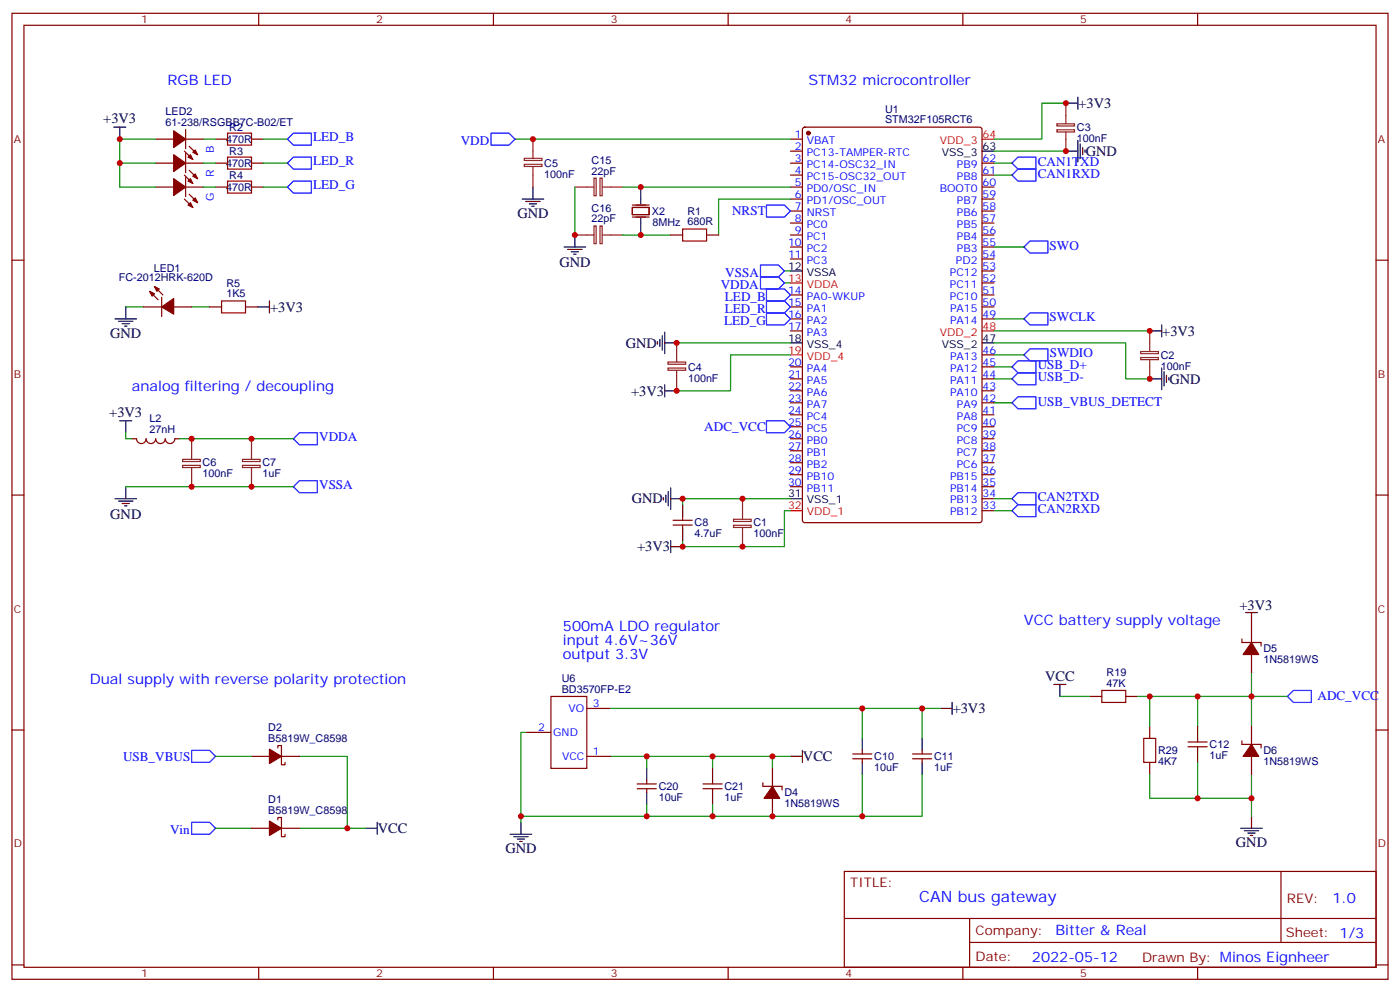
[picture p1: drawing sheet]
<svg xmlns="http://www.w3.org/2000/svg" width="412mm" height="292mm" viewBox="0 0 412 292" stroke-linecap="round" stroke-linejoin="round" font-family="sans-serif">
<g fill="none" stroke="#870000" stroke-width=".35">
<path d="M3.5 3.9h405.4v284.4h-405.4zM7.1 7.4h398.2v277.3h-398.2zM76.2 3.9v3.5M145.3 3.9v3.5M214.5 3.9v3.5M283.6 3.9v3.5M352.8 3.9v3.5M54.7 38.1v5.7M236.6 37.6l.5-.2h51.5l.6 .5 .1 115.2-.5 .7h-51.7l-.7-.4v-115.3zM45.9 48h5.3M45.9 55.1h5.3M45.9 41h5.3"/>
<path d="M54.3 51.5l2.5 2.5M54.3 58.6l2.5 2.5M54.3 44.5l2.5 2.5M54.7 48h5.3M54.7 45.2v5.6M54.7 52.2v5.7M54.7 55.1h5.3M54.7 41h5.3M55.7 50.1l2.5 2.5M55.7 57.2l2.5 2.5M55.7 43.1l2.5 2.4M63.5 48h3.5"/>
<path d="M63.5 55.1h3.5M63.5 41h3.5M74.1 48h3.5M74.1 55.1h3.5M74.1 41h3.5M232.8 48h3.6M232.8 55.1h3.6M232.8 41h3.6M232.8 44.5h3.6M232.8 51.5h3.6M232.8 58.6h3.6M289.3 48h3.5"/>
<path d="M289.3 55.1h3.5M289.3 51.5h3.5M289.3 58.6h3.5M3.5 76.6h3.6M186.3 61.1h4.9v2.1h-4.9zM186.3 60.4h4.9M186.3 63.9h4.9M197.6 69.2h3.5M208.1 69.2h3.6M232.8 62.1h3.6M232.8 65.7h3.6M232.8 69.2h3.6"/>
<path d="M232.8 72.7h3.6M232.8 76.2h3.6M289.3 62.1h3.5M289.3 65.7h3.5M289.3 69.2h3.5M289.3 72.7h3.5M289.3 76.2h3.5M289.3 79.8h3.5M405.3 76.6h3.6M42.3 90.3h5.3M44.1 85.8l2.5 2.4M45.5 84.3l2.5 2.5"/>
<path d="M47.6 87.5v5.7M51.2 90.3h5.2M61.7 90.3h3.6M72.3 90.3h3.5M232.8 90.3h3.6M232.8 86.8h3.6M232.8 93.9h3.6M232.8 97.4h3.6M289.3 90.3h3.5M289.3 86.8h3.5M289.3 93.9h3.5M289.3 83.3h3.5"/>
<path d="M232.8 108h3.6M232.8 111.5h3.6M232.8 115h3.6M232.8 118.6h3.6M289.3 108h3.5M289.3 111.5h3.5M289.3 115h3.5M289.3 118.6h3.5M289.3 104.5h3.5M38.8 129.2l1.4-.1a1.41 1.41 0 0 0 1.4 1.5 1.41 1.41 0 0 0 1.4-1.5 1.41 1.41 0 0 0 1.4 1.5 1.41 1.41 0 0 0 1.5-1.5 1.41 1.41 0 0 0 1.4 1.5 1.41 1.41 0 0 0 1.4-1.5 1.41 1.41 0 0 0 1.4 1.5 1.41 1.41 0 0 0 1.4-1.4h1.4M232.8 122.1h3.6M232.8 125.6h3.6"/>
<path d="M232.8 129.2h3.6M232.8 132.7h3.6M232.8 136.2h3.6M232.8 139.7h3.6M289.3 122.1h3.5M289.3 125.6h3.5M289.3 129.2h3.5M289.3 132.7h3.5M289.3 136.2h3.5M289.3 139.7h3.5M3.5 145.7h3.6M198.3 154.6h5.6"/>
<path d="M198.3 153.1h5.6M201.1 152.1v1M201.1 154.6v1M232.8 143.3h3.6M289.3 143.3h3.5M289.3 150.3h3.5M289.3 146.8h3.5M405.3 145.7h3.6M365.8 188.1v1h5.7v1.1M368.7 183.8v5.3M368.7 192.7v5.2M3.5 214.9h3.6"/>
<path d="M155.2 215.6h7.1M162.3 205h10.6v21.2h-10.6zM172.9 208.5h7M321 205h3.6M331.6 205h3.5M338.7 213.8v3.5M350 219.8h5.6M350 218.4h5.6M352.8 217.3v1.1M352.8 219.8v1.1M365.8 218.1v1h5.7v1.1M368.7 213.8v5.3"/>
<path d="M405.3 214.9h3.6M74.1 222.6h5.3M81.8 220.2v-.7h1.1v5.6h1.1v-.7M82.9 222.6h5.3M172.9 222.6h7M187.7 232.2h5.6M187.7 230.8h5.6M190.5 229.7v1.1M190.5 232.2v1M207.1 232.2h5.6M207.1 230.8h5.6M209.9 229.7v1.1"/>
<path d="M209.9 232.2v1M224.7 230.4v1.1h5.7v1M227.5 226.2v5.3M227.5 235v5.3M251.2 223.3h5.6M251.2 221.9h5.6M254 220.9v1M254 223.3v1.1M268.8 223.3h5.7M268.8 221.9h5.7M271.6 220.9v1M271.6 223.3v1.1"/>
<path d="M338.7 224.4v3.5M368.7 222.6v5.3M74.1 243.8h5.3M81.8 241.3v-.7h1.1v5.7h1.1v-.7M82.9 243.8h5.3M248.7 256.5h156.6v28.2h-156.6zM377.3 256.5v20.9M248.7 270.4h156.5M285.6 277.4h119.6M285.6 270.4v14.1M3.5 284h3.6M76.2 284.7v3.6"/>
<path d="M145.3 284.7v3.6M214.5 284.7v3.6M283.6 284.7v3.6M352.8 284.7v3.6M405.3 284h3.6"/>
</g>
<g fill="none" stroke="#008700" stroke-width=".35">
<path d="M314 30.4h-7.1v10.6h-14.1M45.9 48h-10.6v7.1h10.6M45.9 41h-10.6v7M60 41h3.5M60 48h3.5M60 55.1h3.5M77.6 41h7.1M77.6 48h7.1M77.6 55.1h7.1M151.7 41h81.1M169.3 55.1v14.1M183.4 55.1h49.4"/>
<path d="M232.8 58.6h-21.1v10.6M292.8 44.5h21.2M292.8 48h5.3M292.8 51.5h5.3M183.4 69.2h14.2M231.1 79.8h1.7M292.8 72.7h8.8M37 90.3h5.3M56.4 90.3h5.3M231.1 83.3h1.7M292.8 97.4h45.9M292.8 93.9h8.8"/>
<path d="M199.3 100.9h33.5M232.8 104.5h-17.6v10.5h-15.9M292.8 100.9h38.8v10.6h7.1M292.8 108h5.3M292.8 111.5h5.3M292.8 104.5h8.8M292.8 118.6h5.3M37 127.4v1.8h1.8M52.9 129.2h33.5M37 143.3h49.4M232.8 146.8h-31.7v1.8M232.8 150.3h-1.7v10.6h-30v-1.8"/>
<path d="M292.8 146.8h5.3M292.8 150.3h5.3M368.7 197.9v15.9M155.2 215.6h-1.7v26.4M179.9 208.5h97M254 208.5v8.8M271.6 208.5v8.8M312.2 205h8.8M335.1 205h3.6v8.8M338.7 205h40.5M352.8 205v8.8M63.5 222.6h10.6"/>
<path d="M88.2 222.6h14.1v21.2M179.9 222.6h52.9M190.5 222.6v3.6M190.5 236.7v3.6M209.9 222.6v3.6M209.9 236.7v3.6M227.5 222.6v3.6M254 227.9v12.4M271.6 227.9v12.4h-118.1M338.7 227.9v7.1h30v5.3M352.8 224.4v10.6M368.7 227.9v7.1"/>
<path d="M63.5 243.8h10.6M88.2 243.8h19.4"/>
</g>
<g fill="none" stroke="#000" stroke-width=".35">
<path d="M33.5 37.4h3.5M35.3 37.4v3.6M314 30.4h3.5M317.5 28.6v3.5M153.8 58.6h6.4M154.9 59.3h4.2M157 55.1v3.5M188.7 55.1v4.9M289.3 44.5h3.5M314 44.5h3.5M317.5 41.3v6.4M318.2 42.4v4.2"/>
<path d="M318.9 43.4v2.1M319.6 44.1v.7M155.9 60h2.1M156.6 60.7h.7M166.2 72.7h6.3M167.2 73.4h4.2M168.3 74.1h2.1M169 74.8h.7M169.3 69.2v3.5M188.7 64.2v5M232.8 79.8h3.6M33.9 93.9h6.3"/>
<path d="M34.9 94.6h4.3M36 95.3h2.1M36.7 96h.7M37 90.3v3.6M75.8 90.3h3.6M79.4 88.6v3.5M194.4 99.9v2.1M195.1 98.8v4.2M195.8 97.8v6.3M338.7 97.4h3.5M342.2 95.6v3.6M193.7 100.6v.7"/>
<path d="M195.8 100.9h3.5M195.8 113.3v3.5M195.8 115h3.5M232.8 100.9h3.6M289.3 100.9h3.5M338.7 111.5h3.5M342.2 108.3v6.4M342.9 109.4v4.2M343.6 110.5v2.1M344.3 111.2v.7M35.3 123.9h3.5M37 123.9v3.5"/>
<path d="M33.9 146.8h6.3M34.9 147.5h4.3M36 148.2h2.1M36.7 148.9h.7M37 143.3v3.5M195.4 146.4v.7M196.1 145.7v2.1M196.8 144.7v4.2M197.6 146.8h3.5M197.6 143.6v6.4M197.6 159.1v3.6M201.1 148.6v3.5"/>
<path d="M201.1 155.6v3.5M232.8 146.8h3.6M197.6 160.9h3.5M366.9 180.3h3.5M368.7 180.3v3.5M254 217.3v3.6M271.6 217.3v3.6M276.9 208.5h3.6M280.5 206.8v3.5M310.4 201.5h3.6M312.2 201.5v3.5M352.8 213.8v3.5"/>
<path d="M190.5 226.2v3.5M190.5 233.2v3.5M209.9 226.2v3.5M209.9 233.2v3.5M232.8 222.6h3.6M236.4 220.9v3.5M254 224.4v3.5M271.6 224.4v3.5M352.8 220.9v3.5M107.6 243.8h3.5M111.1 242v3.6M150.3 245.6h6.3"/>
<path d="M151.3 246.3h4.3M152.4 247h2.1M153.1 247.7h.7M153.5 242v3.6M365.5 243.8h6.3M366.5 244.5h4.3M367.6 245.2h2.1M368.3 245.9h.7M368.7 240.3v3.5"/>
</g>
<path d="M67 39.2h7.1v3.5h-7.1zM67 46.2h7.1v3.6h-7.1zM67 53.3h7.1v3.5h-7.1zM201.1 67.4h7v3.5h-7zM65.3 88.6h7v3.5h-7zM324.6 203.2h7v3.6h-7zM336.9 217.3h3.5v7.1h-3.5z" fill="none" stroke="#a10000" stroke-width=".35"/>
<g fill="#870000" stroke="#870000" stroke-width=".35">
<path d="M57.5 51.2l.7 1.4-1.4-.7z"/>
<path d="M55.4 53.3l.7-.7 .7 1.4z"/>
<path d="M51.2 45.5l3.5 2.5-3.5 2.5z"/>
<path d="M56.8 58.9l.7-.7 .7 1.5z"/>
<path d="M55.4 60.4l.7-.7 .7 1.4z"/>
<path d="M51.2 52.6l3.5 2.5-3.5 2.4z"/>
<path d="M56.8 44.8l.7-.7 .7 1.4z"/>
<path d="M56.1 45.5l.7 1.5-1.4-.8z"/>
<path d="M51.2 38.5l3.5 2.5-3.5 2.4z"/>
<path d="M44.1 85.8l1.4 .7-.7 .7z"/>
<path d="M45.5 84.3l1.4 .8-.7 .7z"/>
<path d="M47.6 90.3l3.6-2.4v4.6z"/>
<path d="M79.4 220.5l3.5 2.1-3.5 2.2z"/>
<path d="M79.4 241.7l3.5 2.1-3.5 2.1z"/>
<path d="M227.5 231.5l2.2 3.5h-4.6z"/>
<path d="M368.7 189.1l2.1 3.6h-4.6z"/>
<path d="M368.7 219.1l2.1 3.5h-4.6z"/>
<circle cx="238.1" cy="39.2" r=".53"/>
</g>
<g fill="none" stroke="#00f" stroke-width=".35">
<path d="M144.6 39.2h5.3l1.8 1.8-1.8 1.7h-5.3zM84.7 48l1.7-1.8h5.3v3.6h-5.3zM84.7 55.1l1.7-1.8h5.3v3.5h-5.3zM84.7 41l1.7-1.8h5.3v3.5h-5.3zM298.1 48l1.8-1.8h5.3v3.6h-5.3zM298.1 51.5l1.8-1.7h5.3v3.5h-5.3zM224 78h5.3l1.8 1.8-1.8 1.7h-5.3zM225.8 60.4h5.3l1.7 1.7-1.7 1.8h-5.3zM301.6 72.7l1.8-1.8h5.3v3.6h-5.3zM224 81.5h5.3l1.8 1.8-1.8 1.8h-5.3zM225.8 92.1h5.3l1.7 1.8-1.7 1.7h-5.3zM225.8 88.6h5.3l1.7 1.7-1.7 1.8h-5.3z"/>
<path d="M225.8 85.1h5.3l1.7 1.7-1.7 1.8h-5.3zM303.4 92.1h5.3v3.5h-5.3l-1.8-1.7zM298.1 111.5l1.8-1.8h5.3v3.6h-5.3zM298.1 108l1.8-1.8h5.3v3.5h-5.3zM298.1 118.6l1.8-1.8h5.3v3.5h-5.3zM301.6 104.5l1.8-1.8h5.3v3.5h-5.3zM86.4 129.2l1.8-1.8h5.3v3.5h-5.3zM225.8 123.9h5.3l1.7 1.7-1.7 1.8h-5.3zM86.4 143.3l1.8-1.8h5.3v3.5h-5.3zM298.1 150.3l1.8-1.7h5.3v3.5h-5.3zM298.1 146.8l1.8-1.8h5.3v3.6h-5.3zM379.2 205l1.8-1.8h5.3v3.6h-5.3z"/>
<path d="M56.4 220.9h5.3l1.8 1.7-1.8 1.8h-5.3zM56.4 242h5.3l1.8 1.8-1.8 1.8h-5.3z"/>
</g>
<path d="M289.3 41h3.5M232.8 83.3h3.6M289.3 97.4h3.5M232.8 104.5h3.6M232.8 150.3h3.6" fill="none" stroke="#f00" stroke-width=".35"/>
<g fill="none" stroke="#8c2424" stroke-width=".35">
<path d="M311.3 36.4h5.2v.7h-5.2zM311.3 38.2h5.2v.6h-5.2zM314 30.4v6M314 38.8v5.7M154.4 48.4h5.2v.6h-5.2zM154.4 46.6h5.2v.6h-5.2zM157 41v5.6M157 49.1v6M169.3 55.1h5.7M175 52.4h.6v5.2h-.6zM176.7 52.4h.7v5.2h-.7zM177.4 55.1h6"/>
<path d="M169.3 69.2h5.7M175 66.5h.6v5.2h-.6zM176.7 66.5h.7v5.2h-.7zM177.4 69.2h6M338.7 97.4v6M196.8 108.3h5.2v.7h-5.2zM196.8 106.6h5.2v.6h-5.2zM199.3 100.9v5.7M199.3 109v6M336 103.5h5.2v.6h-5.2zM336 105.2h5.2v.7h-5.2zM338.7 105.9v5.6"/>
<path d="M53.8 135.2h5.2v.7h-5.2zM53.8 137h5.2v.6h-5.2zM56.4 129.2v5.9M56.4 137.6v5.7M71.4 135.2h5.2v.7h-5.2zM71.4 137h5.2v.6h-5.2zM74.1 129.2v5.9M74.1 137.6v5.7M216.1 152.9h5.2v.6h-5.2zM216.1 154.6h5.2v.7h-5.2zM218.7 146.8v6M218.7 155.3v5.6"/>
</g>
<g fill="#c00">
<circle cx="35.3" cy="48" r=".88"/>
<circle cx="157" cy="41" r=".88"/>
<circle cx="188.7" cy="55.1" r=".88"/>
<circle cx="188.7" cy="69.2" r=".88"/>
<circle cx="169.3" cy="69.2" r=".88"/>
<circle cx="201.1" cy="146.8" r=".88"/>
<circle cx="201.1" cy="160.9" r=".88"/>
<circle cx="218.7" cy="160.9" r=".88"/>
<circle cx="218.7" cy="146.8" r=".88"/>
<circle cx="314" cy="44.5" r=".88"/>
<circle cx="314" cy="30.4" r=".88"/>
<circle cx="338.7" cy="97.4" r=".88"/>
<circle cx="338.7" cy="111.5" r=".88"/>
<circle cx="199.3" cy="100.9" r=".88"/>
<circle cx="199.3" cy="115" r=".88"/>
<circle cx="102.3" cy="243.8" r=".88"/>
<circle cx="74.1" cy="143.3" r=".88"/>
<circle cx="56.4" cy="143.3" r=".88"/>
<circle cx="74.1" cy="129.2" r=".88"/>
<circle cx="56.4" cy="129.2" r=".88"/>
<circle cx="368.7" cy="235" r=".88"/>
<circle cx="352.8" cy="235" r=".88"/>
<circle cx="338.7" cy="205" r=".88"/>
<circle cx="368.7" cy="205" r=".88"/>
<circle cx="352.8" cy="205" r=".88"/>
<circle cx="153.5" cy="240.3" r=".88"/>
<circle cx="271.6" cy="208.5" r=".88"/>
<circle cx="227.5" cy="222.6" r=".88"/>
<circle cx="190.5" cy="240.3" r=".88"/>
<circle cx="190.5" cy="222.6" r=".88"/>
<circle cx="209.9" cy="222.6" r=".88"/>
<circle cx="209.9" cy="240.3" r=".88"/>
<circle cx="254" cy="208.5" r=".88"/>
<circle cx="254" cy="240.3" r=".88"/>
<circle cx="227.5" cy="240.3" r=".88"/>
<circle cx="35.3" cy="41" r=".88"/>
</g>
<text font-size="4.6" fill="#00f" x="270.8" y="265.5">CAN bus gateway</text>
<g font-size="4.2" fill="#00f">
<text x="49.4" y="25.1">RGB LED</text>
<text x="238.1" y="25.1">STM32 microcontroller</text>
<text x="38.8" y="115">analog filtering / decoupling</text>
<text x="165.8" y="185.6">500mA LDO regulator</text>
<text x="301.6" y="183.8">VCC battery supply voltage</text>
<text x="165.8" y="189.8">input 4.6V~36V</text>
<text x="165.8" y="194.1">output 3.3V</text>
<text x="26.5" y="201.5">Dual supply with reverse polarity protection</text>
<text x="392.5" y="265.8">1.0</text>
<text x="310.9" y="275.3">Bitter &amp; Real</text>
<text x="304" y="283.1">2022-05-12</text>
</g>
<g font-size="4.2">
<text x="317.7" y="31.8">+3V3</text>
<text x="30.4" y="36.3">+3V3</text>
<text x="319.8" y="45.9">GND</text>
<text x="152.4" y="64.2">GND</text>
<text x="164.8" y="78.7">GND</text>
<text x="79.6" y="91.7">+3V3</text>
<text x="32.5" y="99.5">GND</text>
<text x="342.4" y="98.8">+3V3</text>
<text x="184.4" y="102.3">GND</text>
<text x="344.5" y="112.9">GND</text>
<text x="185.9" y="116.5">+3V3</text>
<text x="32.2" y="122.7">+3V3</text>
<text x="186.1" y="148.2">GND</text>
<text x="32.5" y="152.9">GND</text>
<text x="187.7" y="162.3">+3V3</text>
<text x="365.1" y="179.6">+3V3</text>
<text x="307.9" y="200.3">VCC</text>
<text x="280.6" y="209.9">+3V3</text>
<text x="236.5" y="224">VCC</text>
<text x="111.3" y="245.2">VCC</text>
<text x="148.9" y="251.2">GND</text>
<text x="364.1" y="249.4">GND</text>
</g>
<g font-size="3.9" fill="#00f">
<text x="92.3" y="41.6">LED_B</text>
<text x="135.7" y="42.7">VDD</text>
<text x="92.3" y="48.7">LED_R</text>
<text x="305.7" y="52.3">CAN1RXD</text>
<text x="305.7" y="48.7">CAN1TXD</text>
<text x="92.3" y="55.7">LED_G</text>
<text x="215.6" y="63.4">NRST</text>
<text x="309.2" y="73.4">SWO</text>
<text x="213.6" y="81.5">VSSA</text>
<text x="212.3" y="85.1">VDDA</text>
<text x="213.5" y="88.7">LED_B</text>
<text x="213.3" y="95.8">LED_G</text>
<text x="213.5" y="92.3">LED_R</text>
<text x="309.2" y="94.6">SWCLK</text>
<text x="309.2" y="105.2">SWDIO</text>
<text x="305.7" y="112.2">USB_D-</text>
<text x="305.7" y="108.7">USB_D+</text>
<text x="305.7" y="119.4">USB_VBUS_DETECT</text>
<text x="94" y="129.9">VDDA</text>
<text x="207.5" y="126.9">ADC_VCC</text>
<text x="94" y="144">VSSA</text>
<text x="305.7" y="147.5">CAN2TXD</text>
<text x="305.7" y="151">CAN2RXD</text>
<text x="388.1" y="206.2">ADC_VCC</text>
<text x="36.2" y="223.9">USB_VBUS</text>
<text x="50.1" y="245.6">Vin</text>
</g>
<g font-size="3.9" fill="#800">
<text x="250.5" y="261.1">TITLE:</text>
<text x="379.1" y="265.8">REV:</text>
<text x="287.4" y="275.3">Company:</text>
<text x="378.7" y="275.9">Sheet: 1/3</text>
<text x="287.4" y="283">Date:</text>
<text x="336.4" y="283.1">Drawn By: Minos Eignheer</text>
</g>
<g font-size="3.2" fill="#800">
<text x="41.6" y="6.9">1</text>
<text x="110.8" y="6.9">2</text>
<text x="179.9" y="6.9">3</text>
<text x="249.1" y="6.9">4</text>
<text x="318.2" y="6.9">5</text>
<text x="4.1" y="42">A</text>
<text x="405.9" y="42">A</text>
<text x="4.1" y="111.2">B</text>
<text x="405.9" y="111.2">B</text>
<text x="4.1" y="180.3">C</text>
<text x="405.9" y="180.3">C</text>
<text x="4.1" y="249.4">D</text>
<text x="405.9" y="249.4">D</text>
<text x="41.6" y="287.7">1</text>
<text x="110.8" y="287.7">2</text>
<text x="179.9" y="287.7">3</text>
<text x="249.1" y="287.7">4</text>
<text x="318.2" y="287.7">5</text>
</g>
<g font-size="3.2" fill="#000080">
<text x="48.8" y="33.9">LED2</text>
<text x="260.7" y="33.2">U1</text>
<text x="48.8" y="37.1">61-238/RSGBB7C-B02/ET</text>
<text x="67.5" y="38.6">R2</text>
<text x="260.7" y="36.3">STM32F105RCT6</text>
<text x="317.2" y="41.7">100nF</text>
<text x="317.2" y="38.5">C3</text>
<text x="66.6" y="42.1">470R</text>
<text x="67.5" y="45.6">R3</text>
<text x="66.6" y="49.2">470R</text>
<text x="67.5" y="52.7">R4</text>
<text x="160.3" y="52.4">100nF</text>
<text x="160.3" y="49.2">C5</text>
<text x="174.3" y="51.4">22pF</text>
<text x="174.3" y="48.2">C15</text>
<text x="66.6" y="56.2">470R</text>
<text x="174.3" y="65.5">22pF</text>
<text x="174.3" y="62.3">C16</text>
<text x="192.1" y="63.3">X2</text>
<text x="202.5" y="63.2">R1</text>
<text x="192.2" y="66.4">8MHz 680R</text>
<text x="35" y="82.7">FC-2012HRK-620D</text>
<text x="45.3" y="80.1">LED1</text>
<text x="66.7" y="87.5">1K5</text>
<text x="66.7" y="84.3">R5</text>
<text x="341.9" y="105.6">C2</text>
<text x="202.7" y="112.3">100nF</text>
<text x="202.7" y="109.1">C4</text>
<text x="341.9" y="108.8">100nF</text>
<text x="44" y="124.2">L2</text>
<text x="44" y="127.4">27nH</text>
<text x="59.7" y="137.3">C6</text>
<text x="77.3" y="137.3">C7</text>
<text x="59.7" y="140.5">100nF</text>
<text x="77.3" y="140.5">1uF</text>
<text x="204.6" y="154.9">C8</text>
<text x="222" y="154.9">C1</text>
<text x="204.6" y="158.2">4.7uF</text>
<text x="222" y="158.2">100nF</text>
<text x="372.2" y="195.2">1N5819WS</text>
<text x="372.2" y="192">D5</text>
<text x="165.5" y="203.9">BD3570FP-E2</text>
<text x="165.5" y="200.8">U6</text>
<text x="326" y="202.2">47K</text>
<text x="326" y="199">R19</text>
<text x="79" y="215.2">D2</text>
<text x="79" y="218.4">B5819W_C8598</text>
<text x="341.1" y="222">R29</text>
<text x="356.3" y="220.3">C12</text>
<text x="257.5" y="226.9">10uF</text>
<text x="257.5" y="223.8">C10</text>
<text x="275.2" y="227">1uF</text>
<text x="275.2" y="223.8">C11</text>
<text x="341.1" y="225.2">4K7</text>
<text x="356.3" y="223.4">1uF</text>
<text x="372.2" y="225.2">1N5819WS</text>
<text x="372.2" y="222">D6</text>
<text x="194" y="232.6">C20</text>
<text x="213.4" y="232.6">C21</text>
<text x="79" y="239.6">B5819W_C8598</text>
<text x="79" y="236.3">D1</text>
<text x="194" y="235.8">10uF</text>
<text x="213.4" y="235.8">1uF</text>
<text x="231.1" y="237.5">1N5819WS</text>
<text x="231.1" y="234.4">D4</text>
</g>
<g font-size="3.2" fill="#00f">
<text x="234.2" y="40.6">1</text>
<text x="63" y="44.9" transform="rotate(-90 63 44.9)">B</text>
<text x="234.2" y="44.1">2</text>
<text x="234.2" y="47.7">3</text>
<text x="237.7" y="42.4">VBAT</text>
<text x="237.7" y="45.9">PC13-TAMPER-RTC</text>
<text x="289.5" y="47.7">62</text>
<text x="63" y="52" transform="rotate(-90 63 52)">R</text>
<text x="234.2" y="51.2">4</text>
<text x="237.7" y="49.4">PC14-OSC32_IN</text>
<text x="237.7" y="53">PC15-OSC32_OUT</text>
<text x="281.9" y="53">PB8</text>
<text x="281.9" y="49.4">PB9</text>
<text x="289.5" y="51.2">61</text>
<text x="63" y="59.2" transform="rotate(-90 63 59.2)">G</text>
<text x="234.2" y="54.7">5</text>
<text x="234.2" y="58.2">6</text>
<text x="237.7" y="56.5">PD0/OSC_IN</text>
<text x="276.8" y="56.5">BOOT0</text>
<text x="289.5" y="58.2">59</text>
<text x="289.5" y="54.7">60</text>
<text x="234.2" y="61.8">7</text>
<text x="234.2" y="65.3">8</text>
<text x="237.7" y="60">PD1/OSC_OUT</text>
<text x="237.7" y="63.5">NRST</text>
<text x="281.9" y="63.5">PB6</text>
<text x="281.9" y="60">PB7</text>
<text x="289.5" y="65.3">57</text>
<text x="289.5" y="61.8">58</text>
<text x="234.2" y="68.8">9</text>
<text x="237.7" y="67.1">PC0</text>
<text x="237.7" y="70.6">PC1</text>
<text x="281.9" y="70.6">PB4</text>
<text x="281.9" y="67.1">PB5</text>
<text x="289.5" y="68.8">56</text>
<text x="232.2" y="72.4">10</text>
<text x="232.2" y="75.9">11</text>
<text x="237.7" y="74.1">PC2</text>
<text x="237.7" y="77.6">PC3</text>
<text x="281.6" y="77.6">PD2</text>
<text x="281.9" y="74.1">PB3</text>
<text x="289.5" y="75.9">54</text>
<text x="289.5" y="72.4">55</text>
<text x="279.8" y="81.2">PC12</text>
<text x="289.5" y="82.9">52</text>
<text x="289.5" y="79.4">53</text>
<text x="232.2" y="86.5">14</text>
<text x="232.2" y="90">15</text>
<text x="237.7" y="88.2">PA0-WKUP</text>
<text x="279.8" y="88.2">PC10</text>
<text x="279.8" y="84.7">PC11</text>
<text x="289.5" y="90">50</text>
<text x="289.5" y="86.5">51</text>
<text x="232.2" y="93.5">16</text>
<text x="237.7" y="91.8">PA1</text>
<text x="237.7" y="95.3">PA2</text>
<text x="279.9" y="95.3">PA14</text>
<text x="279.9" y="91.8">PA15</text>
<text x="289.5" y="93.5">49</text>
<text x="232.2" y="97">17</text>
<text x="237.7" y="98.8">PA3</text>
<text x="232.2" y="107.6">20</text>
<text x="279.9" y="105.9">PA13</text>
<text x="289.5" y="107.6">45</text>
<text x="289.5" y="104.1">46</text>
<text x="232.2" y="111.2">21</text>
<text x="237.7" y="109.4">PA4</text>
<text x="237.7" y="112.9">PA5</text>
<text x="279.9" y="112.9">PA11</text>
<text x="279.9" y="109.4">PA12</text>
<text x="289.5" y="111.2">44</text>
<text x="232.2" y="114.7">22</text>
<text x="232.2" y="118.2">23</text>
<text x="237.7" y="116.5">PA6</text>
<text x="237.7" y="120">PA7</text>
<text x="279.9" y="116.5">PA10</text>
<text x="281.9" y="120">PA9</text>
<text x="289.5" y="118.2">42</text>
<text x="289.5" y="114.7">43</text>
<text x="232.2" y="121.7">24</text>
<text x="232.2" y="125.3">25</text>
<text x="237.7" y="123.5">PC4</text>
<text x="281.9" y="123.5">PA8</text>
<text x="289.5" y="125.3">40</text>
<text x="289.5" y="121.7">41</text>
<text x="232.2" y="128.8">26</text>
<text x="237.7" y="127">PC5</text>
<text x="237.7" y="130.6">PB0</text>
<text x="281.8" y="130.6">PC8</text>
<text x="281.8" y="127">PC9</text>
<text x="289.5" y="128.8">39</text>
<text x="232.2" y="132.3">27</text>
<text x="232.2" y="135.9">28</text>
<text x="237.7" y="134.1">PB1</text>
<text x="237.7" y="137.6">PB2</text>
<text x="281.8" y="137.6">PC6</text>
<text x="281.8" y="134.1">PC7</text>
<text x="289.5" y="135.9">37</text>
<text x="289.5" y="132.3">38</text>
<text x="232.2" y="139.4">29</text>
<text x="232.2" y="142.9">30</text>
<text x="237.7" y="141.1">PB10</text>
<text x="279.9" y="141.1">PB15</text>
<text x="289.5" y="142.9">35</text>
<text x="289.5" y="139.4">36</text>
<text x="237.7" y="144.7">PB11</text>
<text x="279.9" y="148.2">PB13</text>
<text x="279.9" y="144.7">PB14</text>
<text x="289.5" y="150">33</text>
<text x="289.5" y="146.4">34</text>
<text x="279.9" y="151.7">PB12</text>
<text x="167.5" y="209.6">VO</text>
<text x="174.6" y="208.2">3</text>
<text x="158.5" y="215.2">2</text>
<text x="163" y="216.6">GND</text>
<text x="165.6" y="223.7">VCC</text>
<text x="174.6" y="222.3">1</text>
</g>
<g font-size="3.2" fill="#f00">
<text x="289.5" y="40.6">64</text>
<text x="276.9" y="42.4">VDD_3</text>
<text x="232.2" y="82.9">13</text>
<text x="237.7" y="84.7">VDDA</text>
<text x="276.9" y="98.8">VDD_2</text>
<text x="289.5" y="97">48</text>
<text x="232.2" y="104.1">19</text>
<text x="237.7" y="105.9">VDD_4</text>
<text x="232.2" y="150">32</text>
<text x="237.7" y="151.7">VDD_1</text>
</g>
<g font-size="3.2">
<text x="277.4" y="45.9">VSS_3</text>
<text x="289.5" y="44.1">63</text>
<text x="232.2" y="79.4">12</text>
<text x="237.7" y="81.2">VSSA</text>
<text x="232.2" y="100.6">18</text>
<text x="289.5" y="100.6">47</text>
<text x="237.7" y="102.3">VSS_4</text>
<text x="277.4" y="102.3">VSS_2</text>
<text x="232.2" y="146.4">31</text>
<text x="237.7" y="148.2">VSS_1</text>
</g>
</svg>
